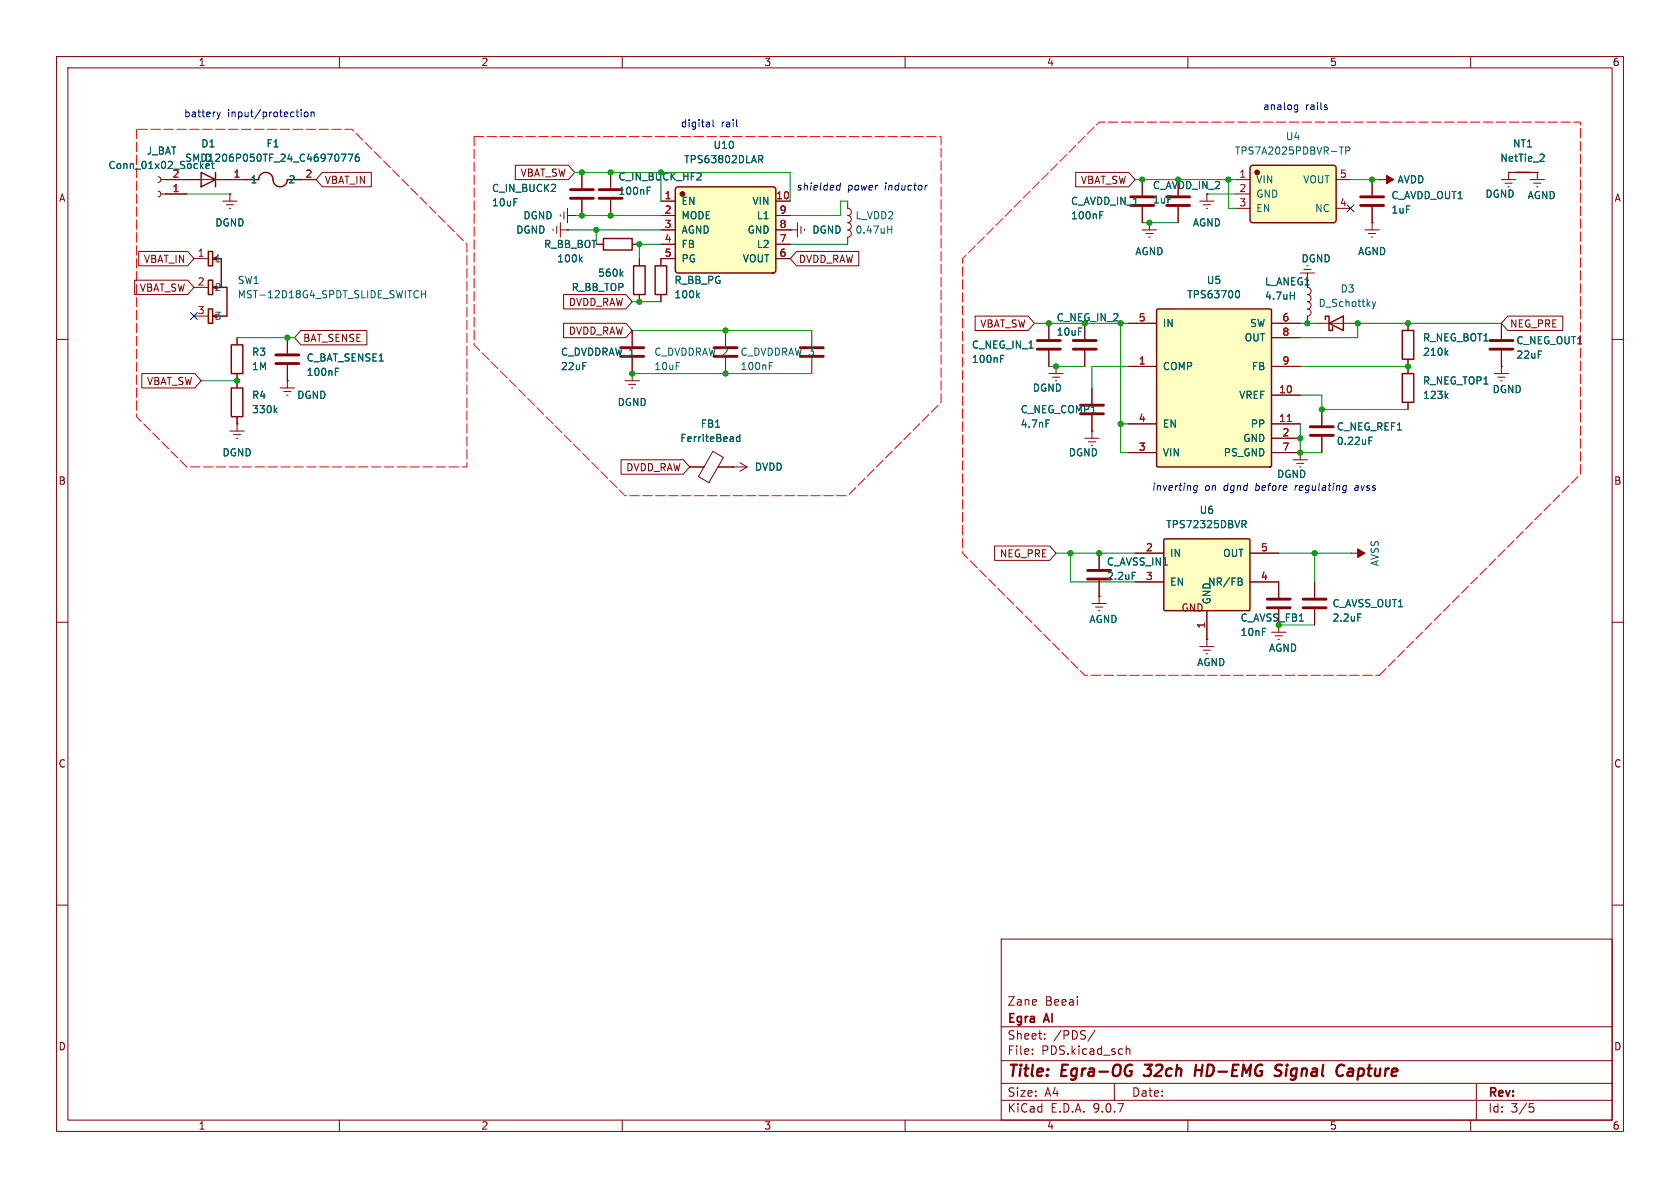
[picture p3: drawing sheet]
<svg xmlns="http://www.w3.org/2000/svg" width="297mm" height="210mm" viewBox="0 0 297 210" stroke-linecap="round" stroke-linejoin="round" font-family="sans-serif">
<g fill="none" stroke="#840000" stroke-width=".18">
<path d="M10 10h277v190h-277zM12 12h273v186h-273zM60 10v2M110 10v2M160 10v2M210 10v2M260 10v2M201.9 31.8v2.7M201.9 36.6v2.8M203.2 39.4h.1M203.2 39.4v1.2M212.1 35.6h2.5"/>
<path d="M212.7 36.2h1.3M213.2 36.8h.3M213.4 34.3v1.3M242.6 39.4h.1M242.6 31.8v2.7M242.6 36.6v4M243.8 31.8h.1M243.8 31.8h2.6M41.9 59.7v1.3M50.8 59.7v2.8M201.9 40.6h2.6M202.6 41.3h1.2"/>
<path d="M203.1 41.9h.2M232.4 57.2h7.6M241.3 40.6h2.5M241.9 41.3h1.3M242.4 41.9h.3M10 60h2M41.9 66v1.3M49.5 68.6h2.6M50.2 69.2h1.2M50.7 69.9h.2M50.8 67.3h.1M50.8 64.5v4.1"/>
<path d="M285 60h2M10 110h2M224.8 111.8h2.5M225.4 112.4h1.3M225.9 113h.3M226.1 110.5v1.3M285 110h2M10 160h2M177 166h108v32h-108zM285 160h2M60 198v2M110 198v2"/>
<path d="M160 198v2M177 194.5h108M177 191.5h108M177 187.5h108M177 181.5h108M182.5 186.3v.1M182.5 185.5v.1M184.7 183.6v.1M184.7 182.8v.1M193.6 182.1l-1.3 2M197 191.5v3M199.1 184.9v1.5"/>
<path d="M199.1 185.5l.2-.1 .4 .1v.9M210 198v2M260 198v2M261 191.5v6.5M270.4 195.1h.7M270.5 195.7h.4l.3 .3-.2 .5-.5 .1"/>
</g>
<path d="M202.2 190l.2 .2M202.4 188.2h1.2M211.3 189.2h1.2M211.5 188.2l-.3 2M226.7 188.3a.85 .85 0 0 0-1.1 .1 .45 .45 0 0 0 .2 .8l.4 .1a.49 .49 0 0 1 .3 .5 .49 .49 0 0 1-.4 .4l-.8-.1M237.3 188.2l.3 .2M239 188.9l-.6 .1M239 189.4h-.5a.4 .4 0 0 0-.3 .4 .4 .4 0 0 0 .2 .4h.5" fill="none" stroke="#840000" stroke-width=".4"/>
<path d="M199.9 34.8h4.1M199.9 36.3h4.1M240.5 34.8h4.1M240.5 36.3h4.1M48.8 62.7h4M48.8 64.3h4" fill="none" stroke="#840000" stroke-width=".51"/>
<path d="M194.4 38h.4M194.4 37.4h.6M242.6 53.3l.3 .9M242.9 54.2l-.3 .4M243.2 53.3l-.3 .9M59.3 65.7h.4M59.3 65.1h.6" fill="none" stroke="#006464" stroke-width=".18"/>
<path d="M234.3 56.5v-.6h.6v2.5h.7v-.6M234.9 57.2l2.6-1.3v2.5zM40.9 61h2v5h-2z" fill="none" stroke="#840000" stroke-width=".25"/>
<path d="M245.1 31l1.3 .8-1.3 .7z" fill="#840000" stroke="#840000" stroke-width=".18"/>
<path d="M205.8 95.3h15.1v12.6h-15.1z" fill="#ffffc2"/>
<path d="M205.8 95.3h15.1v12.6h-15.1z" fill="none" stroke="#840000" stroke-width=".25"/>
<g fill="none" stroke="#840000" stroke-width=".18">
<path d="M270.5 31.8h2.5M271.1 32.4h1.3M271.7 33h.2M271.8 30.5h.1M271.8 30.5v1.3M229.9 48.3h2.5M230.5 47.6h1.3M231.1 48.3v1.2M200.7 97.8h5M221 97.8h5.1M200.7 102.9h5M213.4 108v5"/>
<path d="M221 102.9h5.1v2.8M226.1 107.7v2.8"/>
</g>
<path d="M219.6 92h.5l.2 .3-.1 .3-.6 .1M219.9 92.7l.4 .6M219.3 102.2l.3 .2-.3 .4 .3 .1v.3l-.2 .2h-.5" fill="none" stroke="#006464" stroke-width=".18"/>
<path d="M224 105.9h4.1M224 107.4h4.1" fill="none" stroke="#840000" stroke-width=".51"/>
<path d="M204.5 54.7l20-.1 .2 .1 .1 27.6-.1 .2-20 .1-.2-.2z" fill="#ffffc2"/>
<path d="M268 30.5h2.5M112 47h2v5.1h-2zM115.8 47h2.1v5.1h-2.1zM204.5 54.7l20-.1 .2 .1 .1 27.6-.1 .2-20 .1-.2-.2z" fill="none" stroke="#840000" stroke-width=".25"/>
<g fill="none" stroke="#840000" stroke-width=".18">
<path d="M141 39.4v2.5M149.9 35.6v1.2a.64 .64 0 0 1 .6 .7 .64 .64 0 0 1-.6 .6 .64 .64 0 0 1 .6 .6 .64 .64 0 0 1-.6 .7 .64 .64 0 0 1 .6 .6 .64 .64 0 0 1-.6 .6 .64 .64 0 0 1 .6 .7 .64 .64 0 0 1-.6 .6v1.3M265.4 31.8h2.6M266.1 32.4h1.2M266.6 33h.2M266.7 30.5h.1M266.7 30.5h5.1M266.7 30.5v1.3M113 45.7v1.3M113 52.1v1.2M116.8 45.7v1.3M116.8 52.1v1.2"/>
<path d="M128.3 58.4v2.8M139.7 40.6h.1M139.7 40.6h1.3M141.6 40v1.3M142.2 40.5v.3M143.5 58.4v2.8M199.4 57.2h5.1M224.8 57.2h5.1M224.8 59.7h5.1M231.1 50.8a.64 .64 0 0 1 .7 .6 .64 .64 0 0 1-.7 .7 .64 .64 0 0 1 .7 .6 .64 .64 0 0 1-.7 .6 .64 .64 0 0 1 .7 .7 .64 .64 0 0 1-.7 .6 .64 .64 0 0 1 .7 .7 .64 .64 0 0 1-.7 .6M231.1 55.9v1.3M265.4 57.2v2.7"/>
<path d="M40.6 76.2h2.6M41.3 76.8h1.2M41.8 77.5h.2M41.9 74.9h.1M41.9 74.9v1.3M128.3 63.2v2.8M143.5 63.2v2.8M191.8 77.5h2.5M192.4 78.1h1.3M192.9 78.7h.3M193 76.2h.1M193 76.2v1.3"/>
<path d="M199.4 64.8h5.1M199.4 74.9h5.1M224.8 64.8h5.1M224.8 74.9h5.1M224.8 69.9h5.1M224.8 77.5h5.1M265.4 62v2.8M199.4 80h5.1M224.8 80h5.1M232.4 102.9v2.8M232.4 107.7v2.8"/>
</g>
<path d="M227.6 74.5h.7" fill="none" stroke="#a90000" stroke-width=".18"/>
<g fill="none" stroke="#006464" stroke-width=".18">
<path d="M157.7 39.9v1.3M272.7 27.2l.3 .3-.1 .3-.7 .7h.8M109.8 48.4l.3 .4M110.1 48l-.4 .5M123.3 52.2l.4 .4M123.7 51.8l-.5 .5M156.9 40.6h.8M218.6 51.4h.1a.68 .68 0 0 1 .5 .6 .68 .68 0 0 1-.5 .6h-.1M228.1 52.2h.7M228.8 51.6v1.3M136 64.7h.4M136 64.1h.6"/>
<path d="M240 108.5h.6"/>
</g>
<path d="M126.2 61.5h4.1M126.2 63h4.1M141.5 61.5h4M141.5 63h4M263.4 60.2h4.1M263.4 61.7h4.1M230.4 105.9h4M230.4 107.4h4" fill="none" stroke="#840000" stroke-width=".51"/>
<path d="M221.1 29.4l.3-.2 14.6 .1 .2 .3v9.3a.51 .51 0 0 1-.5 .5l-14.5-.1-.2-.3v-9.3z" fill="#ffffc2"/>
<circle cx="222.3" cy="30.5" r=".38" fill="#840000" stroke="#840000" stroke-width=".25"/>
<path d="M221.1 29.4l.3-.2 14.6 .1 .2 .3v9.3a.51 .51 0 0 1-.5 .5l-14.5-.1-.2-.3v-9.3z" fill="none" stroke="#840000" stroke-width=".25"/>
<path d="M218.4 31.8h2.6M218.4 34.3h2.6M218.4 36.8h2.6M236.2 31.8h2.6M236.2 36.8h2.6" fill="none" stroke="#840000" stroke-width=".18"/>
<path d="M236.8 26h.7M237.9 26.6h.6l.1-.2v-.3l-.7-.1v1.2" fill="none" stroke="#006464" stroke-width=".18"/>
<path d="M119.5 33.2l.3-.2h16.9l.3 .2 .2 .2v14.4a.51 .51 0 0 1-.5 .5h-16.8l-.4-.2-.1-.2v-14.4z" fill="#ffffc2"/>
<circle cx="120.7" cy="34.3" r=".38" fill="#840000" stroke="#840000" stroke-width=".25"/>
<path d="M35.6 30.5l2.5 1.3-2.5 1.2zM38.1 30.5v2.5M119.5 33.2l.3-.2h16.9l.3 .2 .2 .2v14.4a.51 .51 0 0 1-.5 .5h-16.8l-.4-.2-.1-.2v-14.4zM106.7 42.2h5.1v2h-5.1zM247.9 58.4h2v5.1h-2zM247.9 66h2v5.1h-2z" fill="none" stroke="#840000" stroke-width=".25"/>
<g fill="none" stroke="#840000" stroke-width=".18">
<path d="M27.9 33.8l.4 .1 .1 .4-.1 .3-.4 .2M27.9 31.2l.4 .2 .1 .4-.1 .3-.4 .2M28.4 34.3h4.6M28.4 31.8h12.2M39.4 35.6h2.5M40 36.2h1.3M40.5 36.8h.3M40.6 34.3h.1M40.6 34.3v1.3M99.1 38v.2M99.1 39.4v2.5M99.7 37.5v1.2"/>
<path d="M100.3 38.1h1.3M100.3 36.8v2.6M101.6 38.1h.1M102.9 30.5v2.8M102.9 35.3v2.8M107.9 30.5v2.8M107.9 35.3v2.8M116.8 35.6h2.6M116.8 38.1h2.6M137.2 35.6h2.5M137.2 38.1h2.5M208.3 31.8v2.7"/>
<path d="M208.3 36.6v2.8M97.8 40.5v.3M98.4 40v1.3M99.1 40.6h1.2M100.3 40.6h.1M105.4 43.2h1.3M111.8 43.2h1.2M111.8 58.4v2.8M116.8 40.6h2.6M116.8 43.2h2.6M116.8 45.7h2.6M137.2 40.6h2.5"/>
<path d="M137.2 43.2h2.5M137.2 45.7h2.5M248.9 57.2v1.2M110.5 67.3h2.5M111.1 67.9h1.3M111.6 68.6h.3M111.8 66h.1M111.8 63.2v4.1M126 79.8l1.9 1.1-2.6 4.4-1.8-1zM233.7 72.4v2.8M233.7 77.2v2.8M248.9 63.5v2.5"/>
<path d="M248.9 71.1v1.3M121.9 82.6h2.6M126.9 82.6h5.2M129.5 82.6h.1M130.8 81.8l1.3 .8M132.1 82.6l-1.3 .7M228.6 81.3h2.5M229.2 81.9h1.3M229.7 82.6h.3M229.9 80h.1M229.9 80v1.3M238.8 97.8h.1"/>
<path d="M238.8 97.8h2.5"/>
</g>
<g fill="none" stroke="#006464" stroke-width=".18">
<path d="M36.4 29.6l.2 .2 .4-.1M37.6 29.6l.3 .2M114.4 33.7h.4M114.4 33.1h.6M134.1 27.5h.5l.2 .2-.1 .4-.6 .1M134.4 28.2l.4 .6M102.6 45.8l.3 .5M102.9 45.5l-.5 .4M130.8 76.8v1.2M130.8 77.3l-.4-.1-.2 .2 .1 .6h.5M242 77.9h.4M242 77.3h.6"/>
<path d="M255.6 69.9l.4 .5M255.6 62.3l.4 .5M256 69.6l-.5 .5M256 62l-.5 .4"/>
</g>
<path d="M100.8 33.5h4.1M100.8 35.1h4.1M105.9 33.5h4.1M105.9 35.1h4.1M206.2 34.8h4.1M206.2 36.3h4.1M109.7 61.5h4.1M109.7 63h4.1M231.6 75.4h4.1M231.6 77h4.1" fill="none" stroke="#840000" stroke-width=".51"/>
<path d="M240 97l1.3 .8-1.3 .8z" fill="#840000" stroke="#840000" stroke-width=".18"/>
<g fill="#ffffc2">
<path d="M36.8 44.5h.8v2.5h-.8z"/>
<path d="M36.8 49.5h.8v2.6h-.8z"/>
<path d="M36.8 54.6h.8v2.6h-.8z"/>
</g>
<path d="M43.2 31.8h2.5a1.31 1.31 0 0 1 1.5-1.3 1.31 1.31 0 0 1 1.1 1.6 1.27 1.27 0 0 0 1.4 .9 1.27 1.27 0 0 0 1.1-1.2h2.5M36.8 44.5h.8v2.5h-.8zM36.8 49.5h.8v2.6h-.8zM36.8 54.6h.8v2.6h-.8zM37.6 45.7h1.5v5.1h-1.5M38.9 50.8h1.2v5.1h-2.5M40.9 68.6h2v5.1h-2z" fill="none" stroke="#840000" stroke-width=".25"/>
<g fill="none" stroke="#840000" stroke-width=".18">
<path d="M29.2 31.8h6.4M29.2 34.3h3.8M38.1 31.8h5.1M40.6 34.3h.1M53.3 31.8h2.6M57 30.5h8.6v2.5h-8.6l-1.1-1.2zM91.1 29.2h9.4l1.1 1.3-1.1 1.3h-9.4zM101.6 38.1h.1M102.9 30.5v2.8M102.9 35.3v2.8M107.9 30.5v2.8M107.9 35.3v2.8"/>
<path d="M116.8 35.6h2.6M116.8 38.1h2.6M137.2 35.6h2.5M137.2 38.1h2.5M190.2 30.5h9.3l1.2 1.3-1.2 1.2h-9.3zM201.9 31.8v2.7M201.9 36.6v2.8M203.2 39.4h.1M208.3 31.8v2.7M208.3 36.6v2.8M242.6 39.4h.1M242.6 31.8v2.7"/>
<path d="M242.6 36.6v2.8M243.8 31.8h.1M266.7 30.5h.1M266.7 30.5h5.1M271.8 30.5h.1M23.8 49.5h9.4l1.1 1.3-1.1 1.3h-9.4zM24.5 44.4h8.7l1.1 1.3-1.1 1.3h-8.7zM34.3 45.7h2.5M34.3 50.8h2.5M34.3 55.9h2.5M41.9 59.7v1.3M50.8 59.7v2.8"/>
<path d="M53.2 58.4h11.7v2.6h-11.7l-1.1-1.3zM99.6 57.1h11l1.2 1.3-1.2 1.3h-11zM99.6 52.1h11l1.2 1.2-1.2 1.3h-11zM100.3 40.6h.1M105.4 43.2h1.3M111.8 43.2h1.2M111.8 58.4v2.8M113 45.7v1.3M113 52.1v1.2M116.8 52.1v1.2M116.8 40.6h2.6M116.8 43.2h2.6"/>
<path d="M119.4 45.7h-2.6v1.3M137.2 45.7h2.5M137.2 40.6h2.5M137.2 43.2h2.5M139.7 40.6h.1M140.8 44.4h11v2.6h-11l-1.1-1.3zM172.4 55.9h9.4l1.1 1.3-1.1 1.2h-9.4zM185.4 57.2v2.7M191.8 57.2v2.7M199.4 57.2h5.1M224.8 57.2h5.1M224.8 59.7h5.1"/>
<path d="M231.1 55.9v1.3M248.9 57.2v1.2M265.4 57.2v2.7M266.5 55.9h9.8v2.5h-9.8l-1.1-1.2zM25.1 66h9.3l1.2 1.3-1.2 1.3h-9.3zM41.9 74.9h.1M41.9 66v2.6M41.9 73.7v1.2M50.8 67.3h.1M50.8 64.5v2.8M111.8 66h.1M111.8 63.2v2.8"/>
<path d="M185.4 62v2.8M185.4 66h2.6M186.1 66.7h1.2M186.6 67.3h.2M186.7 64.8h.1M186.7 64.8v1.2M191.8 62v2.8M193 76.2h.1M193 68.6v2.8M193 73.4v2.8M199.4 64.8h5.1M199.4 74.9h5.1"/>
<path d="M224.8 64.8h5.1M224.8 74.9h5.1M224.8 69.9h5.1M224.8 77.5h5.1M233.7 72.4v2.8M233.7 77.2v2.8M248.9 63.5v2.5M248.9 71.1v1.3M264.2 66h2.5M264.8 66.7h1.3M265.3 67.3h.3M265.4 64.8h.1"/>
<path d="M265.4 62v4M109.8 81.3h11l1.1 1.3-1.1 1.2h-11zM121.9 82.6h2.6M127 82.6h2.5M129.5 82.6h.1M175.8 96.5h9.8l1.1 1.3-1.1 1.3h-9.8zM194.3 97.8v2.8M199.4 80h5.1M200.7 97.8h5M221 97.8h5.1M224.8 80h5.1M229.9 80h.1"/>
<path d="M193 106.7h2.6M193.7 107.3h1.2M194.2 108h.2M194.3 105.4h.1M194.3 102.6v4.1M200.7 102.9h5M212.1 114.3h2.5M212.7 114.9h1.3M213.2 115.6h.3M213.4 113h.1M213.4 108v6.3M221 102.9h5.1v2.8"/>
<path d="M226.1 107.7v2.8M232.4 102.9v2.8M232.4 107.7v2.8"/>
</g>
<g fill="none" stroke="#006464" stroke-width=".18">
<path d="M36.4 29.6l.2 .2 .4-.1M37.6 29.6l.3 .2M60.3 27.2h.9l-.6 1.3M61.5 27.2h.9l-.6 1.3M63.4 27.2l-.4 .1a.86 .86 0 0 0 0 1.2l.5-.1v-.4l-.2-.3-.4 .1-.1 .2M114.4 33.7h.4M114.4 33.1h.6M134.1 27.5h.5l.2 .2-.1 .4-.6 .1M134.4 28.2l.4 .6M194.4 38h.4M194.4 37.4h.6M272.7 27.2l.3 .3-.1 .3-.7 .7h.8"/>
<path d="M74.5 51.4v1.2M74.5 52h.7M75.2 51.4v1.2M102.6 45.8l.3 .5M102.9 45.5l-.5 .4M109.8 48.4l.3 .4M110.1 48l-.4 .5M123.3 52.2l.4 .4M123.7 51.8l-.5 .5M218.6 51.4h.1a.68 .68 0 0 1 .5 .6 .68 .68 0 0 1-.5 .6h-.1M228.1 52.2h.7M228.8 51.6v1.3"/>
<path d="M48.6 72.5l.4 .5M49 72.1l-.5 .5M59.3 65.7h.4M59.3 65.1h.6M130.8 76.8v1.2M130.8 77.3l-.4-.1-.2 .2 .1 .6h.5M176.9 63.4h.4M176.9 62.8h.6M184.9 74.2h.6M242 77.9h.4M242 77.3h.6M255.6 69.9l.4 .5"/>
<path d="M255.6 62.3l.4 .5M256 69.6l-.5 .5M256 62l-.5 .4M219.6 92h.5l.2 .3-.1 .3-.6 .1M219.9 92.7l.4 .6M200.2 101.2h.6M219.3 102.2l.3 .2-.3 .4 .3 .1v.3l-.2 .2h-.5M240 108.5h.6"/>
</g>
<path d="M183.4 60.2h4.1M183.4 61.7h4.1M189.7 60.2h4.1M189.7 61.7h4.1M191 71.6h4.1M191 73.2h4.1M192.3 100.8h4M192.3 102.4h4" fill="none" stroke="#840000" stroke-width=".51"/>
<path d="M24.1 22.9v50.8l8.9 8.9h49.5v-39.4l-20.3-20.3h-38.1M83.8 24.1h82.6v47l-16.5 16.5h-39.4l-26.7-26.6v-36.9M243.8 119.4l35.6-35.6v-62.2h-85.1l-24.1 24.1v52.1l21.6 21.6h52" fill="none" stroke="#f00" stroke-width=".18" stroke-dasharray="1.7 .6"/>
<g fill="none" stroke="#009600" stroke-width=".18">
<path d="M33 34.3h7.6M101.6 30.5h38.1v5.1M101.6 38.1h15.2M116.8 30.5v5.1M149.9 35.6h-1.3v2.5h-8.9M200.7 31.8h17.7M201.9 39.4h6.4M213.4 34.3h5M217.2 31.8v5h1.2M238.8 31.8h5M41.9 59.7h10.2M100.3 40.6h16.5"/>
<path d="M105.4 40.6v2.6M111.8 58.4h31.7M111.8 53.3h5M116.8 43.2h-3.8v2.5M139.7 43.2h10.2M182.9 57.2h16.5M198.1 57.2v22.8h1.3M229.9 57.2h2.5M265.4 57.2h-25.4v2.5h-10.1M35.6 67.3h6.3M111.8 66h31.7M185.4 64.8h6.4"/>
<path d="M198.1 74.9h1.3M199.4 64.8h-6.4v3.8M229.9 74.9v5.1h3.8M229.9 64.8h19M229.9 69.9h3.8v2.5h15.2M186.7 97.8h14M189.2 97.8v5.1h11.5M226.1 97.8h12.7M232.4 97.8v5.1M226.1 110.5h6.3"/>
</g>
<path d="M238.2 36.2l1.2 1.2M239.4 36.2l-1.2 1.2M33.7 55.3l1.2 1.2M34.9 55.3l-1.2 1.2" fill="none" stroke="#000084" stroke-width=".18"/>
<g fill="none" stroke="#0000c2" stroke-width=".18">
<path d="M38.4 19.8l.3 .8M39 19.8l-.3 .8M52.3 19.8h.5M53.2 19.4v.1M53.2 19.8v.8M53.8 19.9l.2-.1 .4 .1v.5l-.1 .2h-.3l-.2-.1zM55 19.9l.2-.1 .3 .1v.7M55 19.8v.8M228.9 19.3h.5M228.9 18.6h.5M229.4 18.5v1.1l-.1 .1-.3 .1M234.5 19l.2 .1-.2 .3"/>
<path d="M234.5 18.5l.1 .1M38.7 20.6l-.3 .5M52.7 20.6h.1M125.3 21.6l.1 .2v.6M125.4 22.4h-.1M125.4 21.9h-.1M126.1 21.2v1l.1 .2M130.3 22.4h.1M148 32.8h.5M148.4 33.5l-.3 .1M148.6 32.3l-.2 1.3M163.6 32.8l-.1 .8"/>
<path d="M164 32.8l-.4 .2M211.7 85.9h-.5l-.2 .5 .2 .3 .4-.1M211.7 85.8l-.2 1.1-.2 .2h-.3M237.7 85.8l.3 .1M237.9 86.6l-.1 .1M238 85.8l-.1 1.1-.1 .2M239.7 86.2l-.2 .2 .1 .3M239.7 85.8l-.1 .1"/>
</g>
<path d="M227.6 74.5h.7" fill="none" stroke="#a90000" stroke-width=".18"/>
<g fill="#009600" stroke="#009600" stroke-width=".18">
<circle cx="201.9" cy="31.8" r=".46"/>
<circle cx="198.1" cy="57.2" r=".46"/>
<circle cx="232.4" cy="97.8" r=".46"/>
<circle cx="194.3" cy="97.8" r=".46"/>
<circle cx="189.2" cy="97.8" r=".46"/>
<circle cx="198.1" cy="74.9" r=".46"/>
<circle cx="208.3" cy="31.8" r=".46"/>
<circle cx="217.2" cy="31.8" r=".46"/>
<circle cx="242.6" cy="31.8" r=".46"/>
<circle cx="203.2" cy="39.4" r=".46"/>
<circle cx="185.4" cy="57.2" r=".46"/>
<circle cx="186.7" cy="64.8" r=".46"/>
<circle cx="231.1" cy="57.2" r=".46"/>
<circle cx="229.9" cy="77.5" r=".46"/>
<circle cx="229.9" cy="80" r=".46"/>
<circle cx="233.7" cy="72.4" r=".46"/>
<circle cx="226.1" cy="110.5" r=".46"/>
<circle cx="240" cy="57.2" r=".46"/>
<circle cx="248.9" cy="64.8" r=".46"/>
<circle cx="248.9" cy="57.2" r=".46"/>
<circle cx="41.9" cy="67.3" r=".46"/>
<circle cx="50.8" cy="59.7" r=".46"/>
<circle cx="128.3" cy="66" r=".46"/>
<circle cx="128.3" cy="58.4" r=".46"/>
<circle cx="116.8" cy="30.5" r=".46"/>
<circle cx="113" cy="43.2" r=".46"/>
<circle cx="113" cy="53.3" r=".46"/>
<circle cx="102.9" cy="38.1" r=".46"/>
<circle cx="107.9" cy="38.1" r=".46"/>
<circle cx="105.4" cy="40.6" r=".46"/>
<circle cx="111.8" cy="66" r=".46"/>
<circle cx="102.9" cy="30.5" r=".46"/>
<circle cx="107.9" cy="30.5" r=".46"/>
</g>
<g font-size="2.8" fill="#840000">
<text x="178" y="190.9">Title:</text>
<text x="187.7" y="190.9">Egra-OG</text>
<text x="203.2" y="190.9">32ch</text>
<text x="212.9" y="190.9">HD-EMG</text>
<text x="227.9" y="190.9">Signal</text>
<text x="239.5" y="190.9">Capture</text>
</g>
<g font-size="2.1" fill="#840000">
<text x="178" y="178">Zane</text>
<text x="184.7" y="178">Beeai</text>
<text x="178" y="184">Sheet:</text>
<text x="178" y="181.2">Egra</text>
<text x="184.7" y="181.2">AI</text>
<text x="186.2" y="184">/PDS/</text>
<text x="178" y="186.7">File:</text>
<text x="184.1" y="186.7">PDS.kicad_sch</text>
<text x="178" y="196.9">KiCad</text>
<text x="178" y="194.1">Size:</text>
<text x="184.7" y="194.1">A4</text>
<text x="185.7" y="196.9">E.D.A.</text>
<text x="193.3" y="196.9">9.0.7</text>
<text x="200" y="194.1">Date:</text>
<text x="263" y="194.3">Rev:</text>
<text x="263" y="196.9">Id:</text>
<text x="267.1" y="196.9">3/5</text>
</g>
<g font-size="1.8" fill="#840000">
<text x="35" y="11.9">1</text>
<text x="85" y="11.9">2</text>
<text x="135" y="11.9">3</text>
<text x="185" y="11.9">4</text>
<text x="235" y="11.9">5</text>
<text x="285" y="11.9">6</text>
<text x="10.3" y="35.9">A</text>
<text x="57.3" y="32.7">VBAT_IN</text>
<text x="91.9" y="31.4">VBAT_SW</text>
<text x="191" y="32.7">VBAT_SW</text>
<text x="285.3" y="35.9">A</text>
<text x="25.3" y="46.7">VBAT_IN</text>
<text x="141.1" y="46.7">DVDD_RAW</text>
<text x="24.6" y="51.8">VBAT_SW</text>
<text x="223.5" y="50.6">L_ANEG1</text>
<text x="100.5" y="59.4">DVDD_RAW</text>
<text x="100.5" y="54.3">DVDD_RAW</text>
<text x="173.2" y="58.1">VBAT_SW</text>
<text x="266.9" y="58.1">NEG_PRE</text>
<text x="53.5" y="60.6">BAT_SENSE</text>
<text x="25.9" y="68.3">VBAT_SW</text>
<text x="110.6" y="83.5">DVDD_RAW</text>
<text x="10.3" y="85.9">B</text>
<text x="285.3" y="85.9">B</text>
<text x="176.7" y="98.7">NEG_PRE</text>
<text x="10.3" y="135.9">C</text>
<text x="285.3" y="135.9">C</text>
<text x="10.3" y="185.9">D</text>
<text x="285.3" y="185.9">D</text>
<text x="35" y="199.9">1</text>
<text x="85" y="199.9">2</text>
<text x="135" y="199.9">3</text>
<text x="185" y="199.9">4</text>
<text x="235" y="199.9">5</text>
<text x="285" y="199.9">6</text>
</g>
<g font-size="1.8" fill="#0000c2">
<text x="32.5" y="20.9">battery</text>
<text x="40.2" y="20.9">input/protection</text>
<text x="120.3" y="22.7">digital</text>
<text x="127.5" y="22.7">rail</text>
<text x="223.2" y="19.7">analog</text>
<text x="230.8" y="19.7">rails</text>
<text x="140.7" y="33.9">shielded</text>
<text x="149.8" y="33.9">power</text>
<text x="156.5" y="33.9">inductor</text>
<text x="203.6" y="87">inverting</text>
<text x="212.9" y="87">on</text>
<text x="216.4" y="87">dgnd</text>
<text x="222.2" y="87">before</text>
<text x="229.3" y="87">regulating</text>
<text x="240.1" y="87">avss</text>
</g>
<g font-size="1.8" fill="#006464">
<text x="25.8" y="27.5">J_BAT</text>
<text x="32.6" y="28.8">SMD1206P050TF_24_C46970776</text>
<text x="35.5" y="26.3">D1</text>
<text x="36.1" y="28.8">D</text>
<text x="47" y="26.3">F1</text>
<text x="120.8" y="29.1">TPS63802DLAR</text>
<text x="126" y="26.5">U10</text>
<text x="218.2" y="27.5">TPS7A2025PDBVR-TP</text>
<text x="227.2" y="25">U4</text>
<text x="265.1" y="28.8">NetTie_2</text>
<text x="267.4" y="26.3">NT1</text>
<text x="19.1" y="30.1">Conn_01x02_Socket</text>
<text x="44.2" y="32.6">1</text>
<text x="50.9" y="32.6">2</text>
<text x="86.9" y="34.1">C_IN_BUCK2</text>
<text x="109.2" y="34.6">100nF</text>
<text x="109.2" y="32.1">C_IN_BUCK_HF2</text>
<text x="203.7" y="33.6">C_AVDD_IN_2</text>
<text x="222" y="32.6">VIN</text>
<text x="222" y="35.2">GND</text>
<text x="230.3" y="32.6">VOUT</text>
<text x="245.9" y="35.4">C_AVDD_OUT1</text>
<text x="247" y="32.6">AVDD</text>
<text x="262.5" y="35.2">DGND</text>
<text x="270" y="35.4">AGND</text>
<text x="38" y="40.2">DGND</text>
<text x="86.9" y="36.7">10uF</text>
<text x="91.2" y="41.5">DGND</text>
<text x="92.4" y="39">DGND</text>
<text x="120.4" y="36.4">EN</text>
<text x="120.4" y="39">MODE</text>
<text x="120.4" y="41.5">AGND</text>
<text x="132.1" y="41.5">GND</text>
<text x="132.9" y="36.4">VIN</text>
<text x="133.7" y="39">L1</text>
<text x="143.5" y="41.5">DGND</text>
<text x="151.1" y="39">L_VDD2</text>
<text x="151.1" y="41.5">0.47uH</text>
<text x="189.2" y="39">100nF</text>
<text x="189.2" y="36.4">C_AVDD_IN_1</text>
<text x="203.7" y="36.2">1uF</text>
<text x="210.8" y="40.2">AGND</text>
<text x="222" y="37.7">EN</text>
<text x="232.4" y="37.7">NC</text>
<text x="245.9" y="37.9">1uF</text>
<text x="37.8" y="46.6">1</text>
<text x="96.1" y="44">R_BB_BOT</text>
<text x="98.4" y="46.6">100k</text>
<text x="120.4" y="44">FB</text>
<text x="120.4" y="46.6">PG</text>
<text x="131.2" y="46.6">VOUT</text>
<text x="133.7" y="44">L2</text>
<text x="200.6" y="45.3">AGND</text>
<text x="230" y="46.6">DGND</text>
<text x="240" y="45.3">AGND</text>
<text x="37.8" y="51.7">2</text>
<text x="41.9" y="52.9">MST-12D18G4_SPDT_SLIDE_SWITCH</text>
<text x="41.9" y="50.4">SW1</text>
<text x="101" y="51.7">R_BB_TOP</text>
<text x="105.6" y="49.1">560k</text>
<text x="119.1" y="50.4">R_BB_PG</text>
<text x="119.1" y="52.9">100k</text>
<text x="209.8" y="52.9">TPS63700</text>
<text x="213.3" y="50.4">U5</text>
<text x="223.5" y="53.2">4.7uH</text>
<text x="236.9" y="51.9">D3</text>
<text x="37.8" y="56.7">3</text>
<text x="186.7" y="59.5">10uF</text>
<text x="205.5" y="58">IN</text>
<text x="220.9" y="58">SW</text>
<text x="233" y="54.5">D_Schottky</text>
<text x="44.5" y="63.1">R3</text>
<text x="44.5" y="65.6">1M</text>
<text x="54.1" y="64.1">C_BAT_SENSE1</text>
<text x="99.1" y="63.1">C_DVDDRAW_1</text>
<text x="99.1" y="65.6">22uF</text>
<text x="115.6" y="63.1">C_DVDDRAW_2</text>
<text x="115.6" y="65.6">10uF</text>
<text x="130.8" y="63.1">C_DVDDRAW_3</text>
<text x="130.8" y="65.6">100nF</text>
<text x="171.7" y="61.8">C_NEG_IN_1</text>
<text x="171.7" y="64.4">100nF</text>
<text x="205.5" y="65.6">COMP</text>
<text x="219.9" y="60.6">OUT</text>
<text x="221.2" y="65.6">FB</text>
<text x="251.5" y="60.6">R_NEG_BOT1</text>
<text x="251.5" y="63.1">210k</text>
<text x="268" y="61.1">C_NEG_OUT1</text>
<text x="268" y="63.6">22uF</text>
<text x="44.5" y="70.7">R4</text>
<text x="52.4" y="70.7">DGND</text>
<text x="54.1" y="66.6">100nF</text>
<text x="109.1" y="72">DGND</text>
<text x="182.5" y="69.4">DGND</text>
<text x="219" y="70.7">VREF</text>
<text x="251.5" y="68.2">R_NEG_TOP1</text>
<text x="251.5" y="70.7">123k</text>
<text x="263.8" y="69.7">DGND</text>
<text x="44.5" y="73.3">330k</text>
<text x="123.8" y="75.8">FB1</text>
<text x="180.3" y="73.3">C_NEG_COMP1</text>
<text x="180.3" y="75.8">4.7nF</text>
<text x="205.5" y="75.8">EN</text>
<text x="221" y="75.8">PP</text>
<text x="236.2" y="76.3">C_NEG_REF1</text>
<text x="39.2" y="80.9">DGND</text>
<text x="120.2" y="78.3">FerriteBead</text>
<text x="133.4" y="83.4">DVDD</text>
<text x="188.8" y="80.9">DGND</text>
<text x="205.5" y="80.9">VIN</text>
<text x="216.3" y="80.9">PS_GND</text>
<text x="219.7" y="78.3">GND</text>
<text x="236.2" y="78.8">0.22uF</text>
<text x="225.7" y="84.7">DGND</text>
<text x="206.1" y="93.6">TPS72325DBVR</text>
<text x="212" y="91">U6</text>
<text x="195.6" y="100.2">C_AVSS_IN1</text>
<text x="206.8" y="98.7">IN</text>
<text x="216.1" y="98.7">OUT</text>
<text x="243.9" y="100.2" transform="rotate(-90 243.9 100.2)">AVSS</text>
<text x="195.6" y="102.7">2.2uF</text>
<text x="206.8" y="103.7">EN</text>
<text x="213.5" y="103.7">NR/FB</text>
<text x="214.2" y="106.9" transform="rotate(-90 214.2 106.9)">GND</text>
<text x="235.5" y="107.5">C_AVSS_OUT1</text>
<text x="192.5" y="110.3">AGND</text>
<text x="208.8" y="108.3">GND</text>
<text x="219.2" y="110.1">C_AVSS_FB1</text>
<text x="219.2" y="112.6">10nF</text>
<text x="235.5" y="110.1">2.2uF</text>
<text x="211.5" y="118">AGND</text>
<text x="224.2" y="115.4">AGND</text>
</g>
<g font-size="1.8" fill="#a90000">
<text x="30.4" y="34">1</text>
<text x="30.4" y="31.5">2</text>
<text x="41.2" y="31.5">1</text>
<text x="53.9" y="31.5">2</text>
<text x="117.4" y="35.3">1</text>
<text x="137.1" y="35.3">10</text>
<text x="219" y="31.5">1</text>
<text x="219" y="34">2</text>
<text x="236.8" y="31.5">5</text>
<text x="117.4" y="37.8">2</text>
<text x="117.4" y="40.4">3</text>
<text x="137.7" y="37.8">9</text>
<text x="137.7" y="40.4">8</text>
<text x="219" y="36.6">3</text>
<text x="236.8" y="36.6">4</text>
<text x="34.9" y="45.5">1</text>
<text x="117.4" y="42.9">4</text>
<text x="117.4" y="45.5">5</text>
<text x="137.7" y="42.9">7</text>
<text x="137.7" y="45.5">6</text>
<text x="34.9" y="50.5">2</text>
<text x="34.9" y="55.6">3</text>
<text x="201.2" y="56.9">5</text>
<text x="226.6" y="56.9">6</text>
<text x="226.6" y="59.4">8</text>
<text x="201.2" y="64.5">1</text>
<text x="226.6" y="64.5">9</text>
<text x="226" y="69.6">10</text>
<text x="201.2" y="74.7">4</text>
<text x="226" y="74.7">11</text>
<text x="226.6" y="77.2">2</text>
<text x="201.2" y="79.8">3</text>
<text x="226.6" y="79.8">7</text>
<text x="202.5" y="97.5">2</text>
<text x="222.8" y="97.5">5</text>
<text x="202.5" y="102.6">3</text>
<text x="222.8" y="102.6">4</text>
<text x="213.1" y="111.2" transform="rotate(-90 213.1 111.2)">1</text>
</g>
<text font-size="1.8" fill="#009600" x="186.7" y="57">C_NEG_IN_2</text>
</svg>
